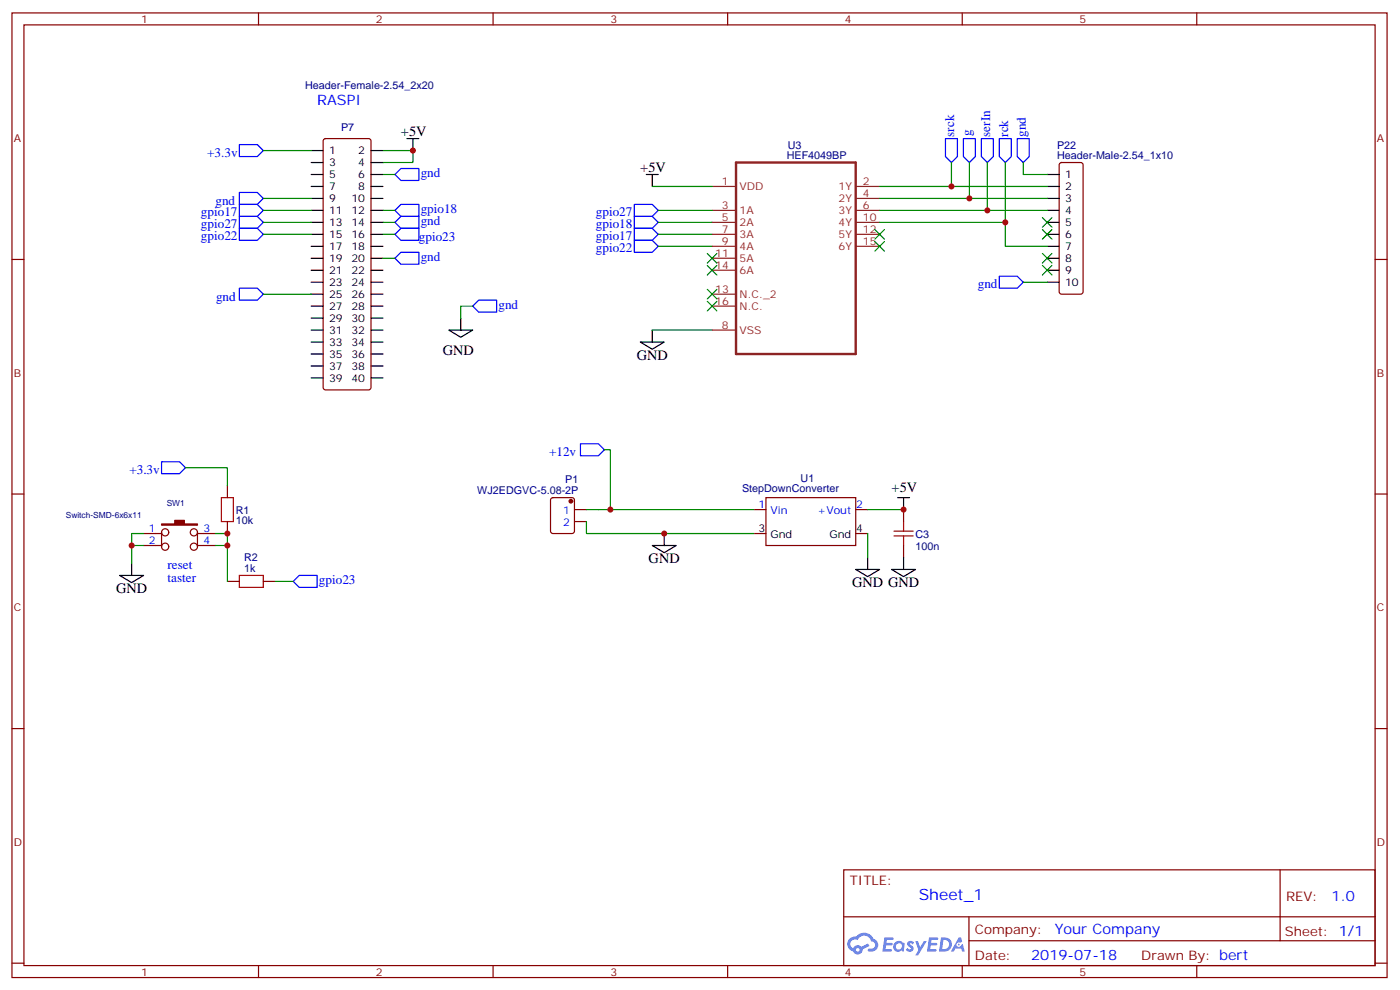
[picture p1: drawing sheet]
<svg xmlns="http://www.w3.org/2000/svg" width="413mm" height="292mm" viewBox="0 0 413 292" stroke-linecap="round" stroke-linejoin="round" font-family="sans-serif">
<g fill="none" stroke="#870000" stroke-width=".35">
<path d="M3.5 3.8h405.4v284.3h-405.4zM7.1 7.3h398.2v277.3h-398.2zM76.2 3.8v3.5M145.3 3.8v3.5M214.5 3.8v3.5M283.6 3.8v3.5M352.8 3.8v3.5M3.5 76.5h3.6M405.3 76.5h3.6M3.5 145.6h3.6M405.3 145.6h3.6M3.5 214.8h3.6"/>
<path d="M405.3 214.8h3.6M248.7 256.4h156.6v28.2h-156.6zM377.3 256.4v20.9M248.7 270.2h156.5M285.6 277.3h119.6M285.6 270.2v14.2M3.5 283.9h3.6M76.2 284.6v3.5M145.3 284.6v3.5M214.5 284.6v3.5M283.6 284.6v3.5M352.8 284.6v3.5"/>
<path d="M405.3 283.9h3.6"/>
</g>
<g fill="#5487ff">
<path d="M267.7 277.6a1.22 1.22 0 0 1 1.7 .2l-.4 .6a.47 .47 0 0 0-.3-.4 .47 .47 0 0 0-.5 .2l.1 .2a1.14 1.14 0 0 1 .8 1.8 1.14 1.14 0 0 1-1.9 0l-.2-.2 .5-.6 .7 .5a.29 .29 0 0 0 .3-.3 .29 .29 0 0 0-.2-.3 1.04 1.04 0 0 1-.6-1.7z"/>
<path d="M260.7 276.3h2.4l.3 .2-.2 .5-1.8 .1-.1 .8h1.5l.3 .4-.3 .4h-1.6l-.2 1.1h1.7l.2 .3-.2 .3-2.6 .1z"/>
<path d="M273.8 276.3h2.4l.3 .2-.1 .5-1.8 .1-.2 .8h1.6l.3 .4-.4 .4h-1.6l-.1 1.1h1.7l.2 .3-.2 .3-2.6 .1z"/>
<path d="M282.6 276.3h.7l.3 1.3-.6 .3a.69 .69 0 0 0-1 .3 .69 .69 0 0 0 .4 .9 .69 .69 0 0 0 .9-.6l.5-.2 .6 2.2h-.8l-.2-.9h-1.8l-.5 .9h-.8z"/>
<path d="M269.8 277.4h.8l.6 1.8 1.1-1.8h.9l-2.6 4.2h-.8l.9-1.5z"/>
<path d="M277.4 276.3l-.6 4.2h1.3a2.11 2.11 0 0 0 2.5-2.1 2.11 2.11 0 0 0-2.5-2.1zM278.1 277.1a1.39 1.39 0 0 1 1.7 1.4 1.39 1.39 0 0 1-1.8 1.3h-.3z"/>
<path d="M263.7 277.9a1.54 1.54 0 0 0-.1 2.2 1.54 1.54 0 0 0 2.2 .1l.6 .3 .3-2.3-.2-.3h-.4a1.49 1.49 0 0 0-2.4 0zM264 278.9a.94 .94 0 0 1 1.8 0 .94 .94 0 0 1-1.8 0z"/>
<path d="M250.4 276.7a2.18 2.18 0 0 0 1.1 3.7 1.44 1.44 0 0 0 1.6 .9 1.44 1.44 0 0 0 1.2-1.4l2-1.1-.5-.7-1.9 1a1.47 1.47 0 0 0-2.4 .4 1.39 1.39 0 0 1-.7-1.9 1.39 1.39 0 0 1 2-.5 2.12 2.12 0 0 1 2.2-1.3 2.12 2.12 0 0 1 1.9 1.7 1.14 1.14 0 0 1 1.1 1.4 1.14 1.14 0 0 1-1.7 .7 .43 .43 0 0 0-.5 .4 .43 .43 0 0 0 .4 .5 1.98 1.98 0 0 0 2.5-1.2 1.98 1.98 0 0 0-1.2-2.6 3.1 3.1 0 0 0-5.3-.6l-.9 .1zM252.3 280a.55 .55 0 0 1 1.1 0 .55 .55 0 0 1-1.1 0z"/>
<circle cx="282.6" cy="278.4" r=".26"/>
</g>
<g fill="none" stroke="#870000" stroke-width=".35">
<path d="M95.5 41.1l.5-.2h12.7l.5 .2 .2 .5v72.6l-.3 .5-.4 .2h-12.7l-.5-.2-.3-.5v-72.6zM312.4 48.1l.5-.2h5.7l.5 .2 .2 .5v37.4l-.3 .5-.4 .2h-5.7l-.5-.2-.2-.5v-37.4zM42.3 157.3h5.3M47.6 156.9v4.2M58.2 156.9v4.2M58.2 157.3h5.3M67 143.2v3.5M67 153.7v3.6M162.5 146.9l.5-.2h5.6l.7 .4v9.5l-.4 .6-5.9 .1-.7-.5v-9.4zM169.3 150.2h3.6M169.3 153.7h3.6M222.2 157.3h3.6"/>
<path d="M222.2 150.2h3.6M225.8 146.7h26.4v14.1h-26.4zM252.2 157.3h3.6M252.2 150.2h3.6M266.3 150.2v3.5M42.3 160.8h5.3M58.2 160.8h5.3M67 171.4h3.6M77.6 171.4h3.5M266.3 160.8v3.5"/>
<circle cx="48.7" cy="156.9" r="1.06"/>
<circle cx="57.2" cy="156.9" r="1.06"/>
<circle cx="48.7" cy="161.2" r="1.06"/>
<circle cx="57.2" cy="161.2" r="1.06"/>
</g>
<g fill="none" stroke="#000" stroke-width=".35">
<path d="M91.7 51.4h3.5M91.7 55h3.5M91.7 58.5h3.5M91.7 44.4h3.5M91.7 47.9h3.5M109.4 51.4h3.5M109.4 55h3.5M109.4 58.5h3.5M109.4 44.4h3.5M109.4 47.9h3.5M119.9 40.9h3.6M121.7 40.9v3.5"/>
<path d="M190.5 51.4h3.5M192.3 51.4v3.6M308.7 51.4h3.5M308.7 55h3.5M308.7 58.5h3.5M91.7 62h3.5M91.7 65.5h3.5M91.7 69.1h3.5M91.7 72.6h3.5M91.7 76.1h3.5M91.7 79.7h3.5M109.4 62h3.5"/>
<path d="M109.4 65.5h3.5M109.4 69.1h3.5M109.4 72.6h3.5M109.4 76.1h3.5M109.4 79.7h3.5M308.7 62h3.5M308.7 65.5h3.5M308.7 69.1h3.5M308.7 72.6h3.5M308.7 76.1h3.5M308.7 79.7h3.5M91.7 83.2h3.5"/>
<path d="M91.7 86.7h3.5M91.7 90.2h3.5M91.7 93.8h3.5M91.7 97.3h3.5M109.4 83.2h3.5M109.4 86.7h3.5M109.4 90.2h3.5M109.4 93.8h3.5M109.4 97.3h3.5M132.3 97.3h7l-3.5 2.1zM135.8 93.8v3.5M192.3 97.3v3.5"/>
<path d="M308.7 83.2h3.5M91.7 100.8h3.5M91.7 104.4h3.5M91.7 107.9h3.5M91.7 111.4h3.5M109.4 100.8h3.5M109.4 104.4h3.5M109.4 107.9h3.5M109.4 111.4h3.5M188.7 100.8h7.1l-3.5 2.1zM195.8 157.3v3.5M264.6 146.7h3.5"/>
<path d="M266.3 146.7v3.5M35.3 169.6h7l-3.5 2.1zM38.8 166.1v3.5M192.3 160.8h7l-3.5 2.1zM252.2 167.9h7.1l-3.5 2.1zM255.8 164.3v3.6M262.8 167.9h7.1l-3.6 2.1zM266.3 164.3v3.6"/>
</g>
<path d="M217 47.9h35.2v56.5h-35.2z" fill="none" stroke="#8c2424" stroke-width=".71"/>
<g fill="none" stroke="#8c2424" stroke-width=".35">
<path d="M209.9 55h7.1M252.2 55h7.1M252.2 58.5h7.1M209.9 62h7.1M209.9 65.5h7.1M209.9 69.1h7.1M209.9 72.6h7.1M209.9 76.1h7.1M209.9 79.7h7.1M252.2 62h7.1M252.2 65.5h7.1M252.2 69.1h7.1"/>
<path d="M252.2 72.6h7.1M209.9 86.7h7.1M209.9 90.2h7.1M209.9 97.3h7.1"/>
</g>
<g fill="#870000" stroke="#870000" stroke-width=".35">
<path d="M47.6 154.4h3.9v-1h2.8v1h3.9v.4h-10.6z"/>
<circle cx="168.3" cy="147.7" r=".53"/>
</g>
<path d="M65.3 146.7h3.5v7h-3.5zM263.5 158h5.7M263.5 156.6h5.7M266.3 153.7v2.9M266.3 158v2.8M70.6 169.6h7v3.5h-7z" fill="none" stroke="#a10000" stroke-width=".35"/>
<g fill="none" stroke="#00f" stroke-width=".35">
<path d="M70.6 56.7h5.2l1.8 1.8-1.8 1.8h-5.2zM70.6 42.6h5.2l1.8 1.8-1.8 1.7h-5.2zM118.2 49.7h5.3v3.5h-5.3l-1.8-1.8zM278.7 40.9h3.5v5.2l-1.7 1.8-1.8-1.8zM284 40.9h3.5v5.2l-1.7 1.8-1.8-1.8zM289.3 40.9h3.5v5.2l-1.8 1.8-1.7-1.8zM294.6 40.9h3.5v5.2l-1.8 1.8-1.7-1.8zM299.9 40.9h3.5v5.2l-1.8 1.8-1.7-1.8zM70.6 60.3h5.2l1.8 1.7-1.8 1.8h-5.2zM70.6 63.8h5.2l1.8 1.7-1.8 1.8h-5.2zM70.6 67.3h5.2l1.8 1.8-1.8 1.7h-5.2zM116.4 65.5l1.8-1.7h5.3v3.5h-5.3z"/>
<path d="M116.4 62l1.8-1.7h5.3v3.5h-5.3zM116.4 76.1l1.8-1.7h5.3v3.5h-5.3zM118.2 67.3h5.3v3.5h-5.3l-1.8-1.7zM187 60.3h5.3l1.7 1.7-1.7 1.8h-5.3zM187 63.8h5.3l1.7 1.7-1.7 1.8h-5.3zM187 67.3h5.3l1.7 1.8-1.7 1.7h-5.3zM187 70.8h5.3l1.7 1.8-1.7 1.8h-5.3zM70.6 84.9h5.2l1.8 1.8-1.8 1.8h-5.2zM139.3 90.2l1.8-1.7h5.3v3.5h-5.3zM294.6 81.4h5.3l1.7 1.8-1.7 1.7h-5.3zM47.6 136.1h5.3l1.8 1.8-1.8 1.7h-5.3zM171.1 130.8h5.3l1.8 1.8-1.8 1.7h-5.3z"/>
<path d="M86.4 171.4l1.8-1.8h5.3v3.5h-5.3z"/>
</g>
<g fill="none" stroke="#008700" stroke-width=".35">
<path d="M77.6 58.5h14.1M77.6 44.4h14.1M112.9 44.4h8.8v3.5h-8.8M112.9 51.4h3.5M192.3 55h17.6M259.3 58.5h49.4M259.3 55h49.4M280.5 47.9v7.1M285.8 47.9v10.6M291 47.9v14.1M296.3 47.9v17.6M301.6 47.9v3.5h7.1"/>
<path d="M77.6 62h14.1M77.6 65.5h14.1M77.6 69.1h14.1M112.9 62h3.5M112.9 65.5h3.5M112.9 69.1h3.5M112.9 76.1h3.5M194 62h15.9M194 65.5h15.9M194 69.1h15.9M194 72.6h15.9M259.3 65.5h37v7.1h12.4"/>
<path d="M259.3 62h49.4M77.6 86.7h14.1M139.3 90.2h-3.5v3.6M192.3 97.3h17.6M301.6 83.2h7.1M54.7 137.9h12.3v5.3M178.2 132.6h1.7v17.6M42.3 157.3h-3.5v3.5M63.5 157.3h3.5v14.1M172.9 150.2h49.3M172.9 153.7v3.6h49.3M255.8 150.2h10.5"/>
<path d="M255.8 157.3v7M42.3 160.8h-3.5v5.3M63.5 160.8h3.5M81.1 171.4h5.3"/>
</g>
<g fill="#c00">
<circle cx="266.3" cy="150.2" r=".88"/>
<circle cx="195.8" cy="157.3" r=".88"/>
<circle cx="38.8" cy="160.8" r=".88"/>
<circle cx="291" cy="62" r=".88"/>
<circle cx="280.5" cy="55" r=".88"/>
<circle cx="121.7" cy="44.4" r=".88"/>
<circle cx="285.8" cy="58.5" r=".88"/>
<circle cx="296.3" cy="65.5" r=".88"/>
<circle cx="67" cy="157.3" r=".88"/>
<circle cx="67" cy="160.8" r=".88"/>
<circle cx="179.9" cy="150.2" r=".88"/>
</g>
<g fill="#c00" stroke="#008700" stroke-width=".35">
<path d="M307.3 64.1l2.8 2.9zM310.1 64.1l-2.8 2.9z"/>
<path d="M307.3 67.7l2.8 2.8zM307.3 70.5l2.8-2.8z"/>
<path d="M307.3 74.7l2.8 2.8zM307.3 77.5l2.8-2.8z"/>
<path d="M307.3 78.2l2.8 2.9zM310.1 78.2l-2.8 2.9z"/>
<path d="M257.9 67.7l2.8 2.8zM260.7 67.7l-2.8 2.8z"/>
<path d="M257.9 71.2l2.8 2.8zM260.7 71.2l-2.8 2.8z"/>
<path d="M208.5 74.7l2.8 2.8zM211.3 74.7l-2.8 2.8z"/>
<path d="M208.5 78.2l2.8 2.9zM211.3 78.2l-2.8 2.9z"/>
<path d="M208.5 85.3l2.8 2.8zM211.3 85.3l-2.8 2.8z"/>
<path d="M208.5 88.8l2.8 2.9zM211.3 88.8l-2.8 2.9z"/>
</g>
<text font-size="4.6" fill="#00f" x="270.8" y="265.4">Sheet_1</text>
<g font-size="4.2" fill="#00f">
<text x="93.5" y="31">RASPI</text>
<text x="392.5" y="265.7">1.0</text>
<text x="310.9" y="275.2">Your Company</text>
<text x="304" y="283">2019-07-18</text>
</g>
<g font-size="4.2">
<text x="118.2" y="40.1">+5V</text>
<text x="188.7" y="50.7">+5V</text>
<text x="130.5" y="104.6">GND</text>
<text x="187.7" y="106.1">GND</text>
<text x="262.8" y="145.2">+5V</text>
<text x="191.2" y="166.1">GND</text>
<text x="251.2" y="173.1">GND GND</text>
<text x="34.2" y="174.9">GND</text>
</g>
<g font-size="3.9" fill="#00f">
<text x="281.2" y="40.3" transform="rotate(-90 281.2 40.3)">srck</text>
<text x="286.3" y="40" transform="rotate(-90 286.3 40)">g</text>
<text x="291.9" y="40.3" transform="rotate(-90 291.9 40.3)">serIn</text>
<text x="297.2" y="40.3" transform="rotate(-90 297.2 40.3)">rck</text>
<text x="302.4" y="40.3" transform="rotate(-90 302.4 40.3)">gnd</text>
<text x="61.1" y="46.1">+3.3v</text>
<text x="124" y="52.3">gnd</text>
<text x="59.2" y="63.8">gpio17</text>
<text x="63.5" y="60.4">gnd</text>
<text x="124" y="62.9">gpio18</text>
<text x="175.7" y="63.8">gpio27</text>
<text x="59.2" y="67.3">gpio27</text>
<text x="59.2" y="70.8">gpio22</text>
<text x="123.5" y="71.1">gpio23</text>
<text x="124" y="66.4">gnd</text>
<text x="175.7" y="67.3">gpio18</text>
<text x="175.7" y="70.8">gpio17</text>
<text x="124" y="77">gnd</text>
<text x="175.7" y="74.4">gpio22</text>
<text x="63.7" y="88.6">gnd</text>
<text x="288.2" y="84.9">gnd</text>
<text x="146.9" y="91.1">gnd</text>
<text x="161.8" y="134.3">+12v</text>
<text x="38.1" y="139.6">+3.3v</text>
<text x="49.4" y="167.7">reset</text>
<text x="49.4" y="171.6">taster</text>
<text x="94" y="172.2">gpio23</text>
</g>
<g font-size="3.9" fill="#800">
<text x="250.5" y="261">TITLE:</text>
<text x="379.1" y="265.7">REV:</text>
<text x="287.4" y="275.2">Company:</text>
<text x="378.7" y="275.8">Sheet: 1/1</text>
<text x="287.4" y="282.9">Date:</text>
<text x="336.4" y="282.9">Drawn By: bert</text>
</g>
<g font-size="3.2" fill="#800">
<text x="41.6" y="6.8">1</text>
<text x="110.8" y="6.8">2</text>
<text x="179.9" y="6.8">3</text>
<text x="249.1" y="6.8">4</text>
<text x="318.2" y="6.8">5</text>
<text x="4.1" y="41.9">A</text>
<text x="405.9" y="41.9">A</text>
<text x="4.1" y="111.1">B</text>
<text x="405.9" y="111.1">B</text>
<text x="4.1" y="180.2">C</text>
<text x="405.9" y="180.2">C</text>
<text x="4.1" y="249.3">D</text>
<text x="405.9" y="249.3">D</text>
<text x="41.6" y="287.6">1</text>
<text x="110.8" y="287.6">2</text>
<text x="179.9" y="287.6">3</text>
<text x="249.1" y="287.6">4</text>
<text x="318.2" y="287.6">5</text>
</g>
<g font-size="3.2" fill="#000080">
<text x="90" y="26.2">Header-Female-2.54_2x20</text>
<text x="100.5" y="38.6">P7</text>
<text x="231.9" y="46.8">HEF4049BP</text>
<text x="232.2" y="43.8">U3</text>
<text x="311.6" y="46.8">Header-Male-2.54_1x10</text>
<text x="311.6" y="43.8">P22</text>
<text x="166.6" y="142.3">P1</text>
<text x="236" y="142.1">U1</text>
<text x="140.7" y="145.6">WJ2EDGVC-5.08-2P</text>
<text x="218.7" y="145.2">StepDownConverter</text>
<text x="69.5" y="154.5">10k</text>
<text x="69.5" y="151.4">R1</text>
<text x="269.9" y="158.7">C3</text>
<text x="72" y="165.5">R2</text>
<text x="269.9" y="162.1">100n</text>
<text x="72" y="168.6">1k</text>
</g>
<g font-size="3.2">
<text x="97" y="45.4">1</text>
<text x="105.6" y="45.4">2</text>
<text x="97" y="49">3</text>
<text x="97" y="52.5">5</text>
<text x="105.6" y="49">4</text>
<text x="105.6" y="52.5">6</text>
<text x="314" y="52.5">1</text>
<text x="97" y="56">7</text>
<text x="97" y="59.5">9</text>
<text x="103.6" y="59.5">10</text>
<text x="105.6" y="56">8</text>
<text x="314" y="56">2</text>
<text x="314" y="59.5">3</text>
<text x="97" y="63.1">11</text>
<text x="103.6" y="63.1">12</text>
<text x="314" y="63.1">4</text>
<text x="97" y="66.6">13</text>
<text x="97" y="70.1">15</text>
<text x="103.6" y="66.6">14</text>
<text x="103.6" y="70.1">16</text>
<text x="314" y="66.6">5</text>
<text x="314" y="70.1">6</text>
<text x="97" y="73.7">17</text>
<text x="97" y="77.2">19</text>
<text x="103.6" y="73.7">18</text>
<text x="103.6" y="77.2">20</text>
<text x="314" y="73.7">7</text>
<text x="314" y="77.2">8</text>
<text x="97" y="80.7">21</text>
<text x="103.6" y="80.7">22</text>
<text x="314" y="80.7">9</text>
<text x="97" y="84.2">23</text>
<text x="97" y="87.8">25</text>
<text x="103.6" y="84.2">24</text>
<text x="103.6" y="87.8">26</text>
<text x="314" y="84.2">10</text>
<text x="97" y="91.3">27</text>
<text x="97" y="94.8">29</text>
<text x="103.6" y="91.3">28</text>
<text x="103.6" y="94.8">30</text>
<text x="97" y="98.4">31</text>
<text x="97" y="101.9">33</text>
<text x="103.6" y="98.4">32</text>
<text x="103.6" y="101.9">34</text>
<text x="97" y="105.4">35</text>
<text x="103.6" y="105.4">36</text>
<text x="97" y="108.9">37</text>
<text x="97" y="112.5">39</text>
<text x="103.6" y="108.9">38</text>
<text x="103.6" y="112.5">40</text>
<text x="223.6" y="156.9">3</text>
<text x="227.1" y="158.7">Gnd</text>
<text x="244.5" y="158.7">Gnd</text>
<text x="252.4" y="156.9">4</text>
</g>
<g font-size="3.2" fill="#8d2323">
<text x="212.8" y="54.6">1</text>
<text x="218" y="56">VDD</text>
<text x="247.2" y="56">1Y</text>
<text x="247.2" y="59.5">2Y</text>
<text x="254.4" y="54.6">2</text>
<text x="254.4" y="58.1">4</text>
<text x="212.8" y="61.7">3</text>
<text x="212.8" y="65.2">5</text>
<text x="218" y="63.1">1A</text>
<text x="247.2" y="63.1">3Y</text>
<text x="254.4" y="61.7">6</text>
<text x="254.4" y="65.2">10</text>
<text x="212.8" y="68.7">7</text>
<text x="218" y="66.6">2A</text>
<text x="218" y="70.1">3A</text>
<text x="247.2" y="66.6">4Y</text>
<text x="247.2" y="70.1">5Y</text>
<text x="254.4" y="68.7">12</text>
<text x="210.8" y="75.8">11</text>
<text x="212.8" y="72.2">9</text>
<text x="218" y="73.7">4A</text>
<text x="218" y="77.2">5A</text>
<text x="247.2" y="73.7">6Y</text>
<text x="254.4" y="72.2">15</text>
<text x="210.8" y="79.3">14</text>
<text x="218" y="80.7">6A</text>
<text x="210.8" y="86.4">13</text>
<text x="210.8" y="89.9">16</text>
<text x="218" y="87.8">N.C._2</text>
<text x="218" y="91.3">N.C.</text>
<text x="212.8" y="96.9">8</text>
<text x="218" y="98.4">VSS</text>
</g>
<g font-size="3.2" fill="#00f">
<text x="223.6" y="149.9">1</text>
<text x="252.4" y="149.9">2</text>
<text x="166" y="151.6">1</text>
<text x="166" y="155.2">2</text>
<text x="227.1" y="151.6">Vin</text>
<text x="241" y="151.6">+Vout</text>
<text x="43.8" y="156.9">1</text>
<text x="43.8" y="160.4">2</text>
<text x="60" y="156.9">3</text>
<text x="60" y="160.4">4</text>
</g>
<g font-size="2.5" fill="#000080">
<text x="49.1" y="149.2">SW1</text>
<text x="19.4" y="152.6">Switch-SMD-6x6x11</text>
</g>
</svg>
